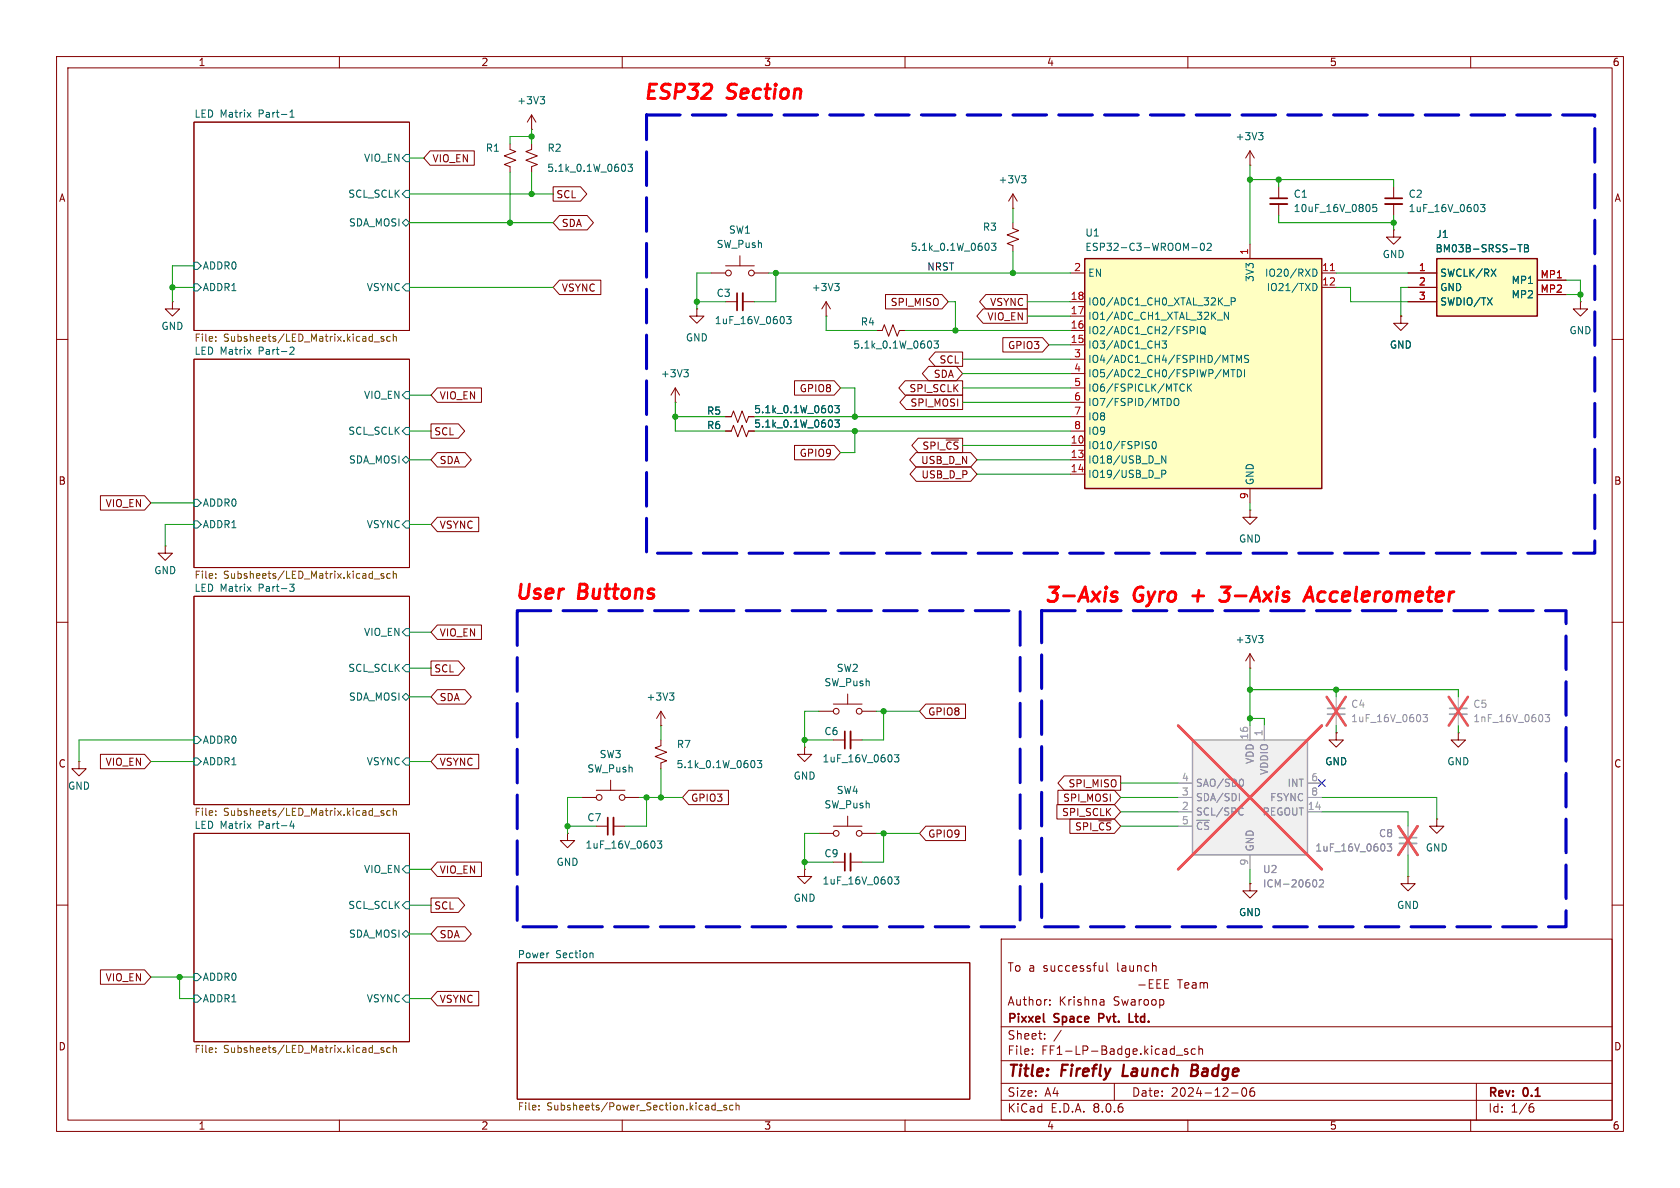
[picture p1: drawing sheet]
<svg xmlns="http://www.w3.org/2000/svg" width="297mm" height="210mm" viewBox="0 0 297 210" stroke-linecap="round" stroke-linejoin="round" font-family="sans-serif">
<g fill="none" stroke="#840000" stroke-width=".18">
<path d="M10 10h277v190h-277zM12 12h273v186h-273zM60 10v2M110 10v2M160 10v2M210 10v2M260 10v2M34.3 21.6h38.1v36.8h-38.1zM221 29.2h.1M221 26.7l-.8 1.2M221 26.7v2.5M221 26.7l.7 1.2"/>
<path d="M246.4 33v2.1M246.4 36.1v2M10 60h2M128.3 53.3h2M131.3 53.3h2M285 60h2M34.3 63.5h38.1v36.8h-38.1zM221 90.2v1.2h1.2l-1.2 1.3-1.3-1.3h1.3M221 90.2h.1M10 110h2M34.3 105.4h38.1v36.8h-38.1zM285 110h2"/>
<path d="M10 160h2M34.3 147.3h38.1v36.9h-38.1zM285 160h2M91.4 170.2h80v24.1h-80zM177 166h108v32h-108zM185.6 177.6v.1M185.6 176.8v.1M194.7 176.7l.4 .1 .1 .9M195 170.7v1M195 171.6l-.3 .1M195.2 177.6l-.5 .1M195.2 177.1h-.5"/>
<path d="M195.7 170.2v1.3l.2 .2M201.3 174.1h1.2M203.2 173.9h.5M203.9 173.2h-.7v1.5h.7M204.3 170.8l.1 .9M209.5 174.2l.7-.1-.1-.3-.4-.1-.2 .2v.7h.6M60 198v2M110 198v2M160 198v2M177 194.5h108M177 191.5h108M177 187.5h108"/>
<path d="M177 181.5h108M182.5 186.3v.1M182.5 185.5v.1M184.7 183.6v.1M184.7 182.8v.1M187.6 182.1l-1.3 2M197 191.5v3M208 186.5h1.1M210 185.5l-.4-.1-.2 .2 .1 .2 .5 .2v.3h-.6M210 198v2M211.3 185.5l-.4-.1-.3 .3v.4l.1 .2h.6M212 185.5l.2-.1 .3 .1 .1 .9"/>
<path d="M212 184.9v1.5M217.7 193.2h1.2M219.7 192.4a.81 .81 0 0 0 .3 1.4l.2-.1 .2-.5-.2-.8M221.2 192.4a1.17 1.17 0 0 0-.1 1.3h.6l.1-.5-.3-.3h-.3l-.2 .3M260 198v2M261 191.5v6.5M270.6 195.7h.3l.3 .3-.1 .5-.5 .1M271 195.1l-.4 .1"/>
</g>
<path d="M198.7 188.2l-.3 2h1M210.7 189.2h.6M211.3 189.2l.3 .1M211.5 188.2h-.7l-.3 2 1-.1M211.5 189.1l-.2 .1" fill="none" stroke="#840000" stroke-width=".4"/>
<path d="M244.9 35.1h3M130.3 51.8v3.1M194.3 180h.5M194.8 179.2h-.5v1.5M199.6 179.2v1.5h.7M184.6 180.6l.1 .1" fill="none" stroke="#840000" stroke-width=".3"/>
<g fill="none" stroke="#006464" stroke-width=".18">
<path d="M43.7 19.9l.7 .8M44.4 19.9l-.7 .8M51.3 19.8l.3-.4v1.3M51.3 20.7h.7M71.1 27.9l.7-.6h.6v1.3h-.6zM71.1 39.4l.7-.7 .6 .7-.6 .6zM71.8 33.7h.6v1.2h-.6l-.7-.6zM222.5 23.4h.8l-.4 .5M223 23.9l.3 .3v.3l-.3 .2M261.7 36.1h.8l-.4 .5 .4 .2v.5l-.2 .1-.6-.1M34.3 50.2h.6l.7 .6-.7 .6h-.6zM34.3 46.4h.6l.7 .6-.7 .6h-.6z"/>
<path d="M71.1 50.8l.7-.6h.6v1.2h-.6zM139.1 56h.8l-.5 .4 .4 .2v.5l-.2 .1-.5-.1M43.7 61.8l.7 .8M44.4 61.8l-.7 .8M51.9 61.5v.4l-.7 .7h.8M71.1 69.9l.7-.7h.6v1.3h-.6zM71.1 76.2l.7-.6h.6v1.2h-.6zM34.3 92.1h.6l.7 .6-.7 .6h-.6zM34.3 88.3h.6l.7 .6-.7 .6h-.6zM71.1 81.3l.7-.7 .6 .7-.6 .6zM71.8 92.1h.6v1.2h-.6l-.7-.6zM43.7 103.7l.7 .8"/>
<path d="M44.4 103.7l-.7 .8M52 103.3l-.4 .4 .3 .2v.5l-.2 .1-.5-.1M71.8 111.1h.6v1.3h-.6l-.7-.6zM71.8 117.5h.6v1.2h-.6l-.7-.6zM34.3 134h.6l.7 .6-.7 .7h-.6zM34.3 130.2h.6l.7 .6-.7 .6h-.6zM71.1 134.6l.7-.6h.6v1.3h-.6zM71.1 123.2l.7-.6 .6 .6-.6 .6zM43.7 145.6l.7 .8M44.4 145.6l-.7 .8M51.6 145.1l-.3 .9h.7M51.9 145.6v.8"/>
<path d="M71.8 153h.6v1.3h-.6l-.7-.6zM71.8 159.4h.6v1.3h-.6l-.7-.7zM34.3 175.9h.6l.7 .6-.7 .7h-.6zM34.3 172.1h.6l.7 .6-.7 .7h-.6zM71.1 176.5l.7-.6h.6v1.3h-.6zM71.8 164.5l.6 .6-.6 .6-.7-.6zM104.5 168.5l.3 .1v.7"/>
</g>
<g fill="none" stroke="#725600" stroke-width=".18">
<path d="M38.1 59.5v.2M67.8 59.5h-.3l-.2 .2 .1 .1 .4 .2v.3h-.5M69 59.5h-.4l-.2 .2 .1 .6h.5M69.5 59.1v1.2M69.5 59.6l.2-.1h.3l.1 .8M38.1 60.2v.1M66.1 60.4h1M38.1 102.1v.1M38.1 101.5v.1M66.1 102.4h1M67.8 101.5l-.3-.1-.2 .2 .1 .2 .4 .1v.3h-.5M69 101.5l-.4-.1-.2 .2 .1 .6h.5"/>
<path d="M69.5 101.5l.2-.1 .3 .1 .1 .7M69.5 101v1.2M38.1 143.4v.1M38.1 144v.1M66.1 144.3h1M67.8 143.4l-.3-.1-.2 .2 .1 .2 .4 .1v.3h-.5M69 143.4l-.4-.1-.2 .2 .1 .6h.5M69.5 142.9v1.2M69.5 143.4l.2-.1 .3 .1 .1 .7M38.1 185.3v.1M38.1 185.9v.2M66.1 186.2h1"/>
<path d="M67.8 185.3l-.3-.1-.2 .2 .1 .2 .4 .1v.3h-.5M69 185.3l-.4-.1-.2 .3 .1 .5h.5M69.5 184.8v1.3M69.5 185.3l.2-.1 .3 .1 .1 .8M95.3 196.1v.1M95.3 195.4v.2M126.1 195.4h.3M126.4 194.9v1.3M126.4 196.2h-.3M126.7 196.3h1M128.4 195.4h-.3l-.2 .2 .1 .1 .4 .2v.3h-.5M129.6 195.4h-.4l-.2 .2 .1 .6h.5"/>
<path d="M130.1 195.5l.2-.1h.3l.1 .8M130.1 194.9v1.3"/>
</g>
<path d="M244.9 36.1h3M131.3 51.8v3.1" fill="none" stroke="#840000" stroke-width=".33"/>
<path d="M254 45.7h17.8v10.2h-17.8z" fill="#ffffc2"/>
<path d="M254 45.7h17.8v10.2h-17.8z" fill="none" stroke="#840000" stroke-width=".25"/>
<g fill="none" stroke="#840000" stroke-width=".18">
<path d="M226.1 33v2.1M226.1 36.1v2M146 55.9h.1M146 53.3l-.7 1.3M146 53.3v2.6M146 53.3l.8 1.3M154.9 58.4h1.1l.3-1 .8 2 .8-2 .7 2 .4-1h1M248.9 48.3h5.1M248.9 50.8h5.1M248.9 53.3h5.1M271.8 49.5h5.1M271.8 52.1h5.1"/>
<path d="M236.2 129.5v1.3h1.3l-1.3 1.3-1.3-1.3h1.3M236.2 129.5h.1M257.8 129.5v1.3h-1.3l1.3 1.3 1.3-1.3h-1.3M257.8 129.5h.1M221 156.2v1.3h1.2l-1.2 1.3-1.3-1.3h1.3M221 156.2h.1M248.9 154.9v1.3h1.3l-1.3 1.3-1.3-1.3h1.3M248.9 154.9h.1M254 144.8v1.3h1.3l-1.3 1.2-1.3-1.2h1.3M254 144.8h.1"/>
</g>
<path d="M243.3 36.1h-.6v.6l.2-.1 .4 .1 .1 .2-.1 .4-.1 .1-.5-.1M147.6 50.1h.7l-.4 .5M148.1 50.6l.2 .2v.3l-.2 .3M263.6 47.6l.9 1.2M264.5 47.6l-.9 1.2M268.4 43.3h.7M268.7 43.3v1.2M269.5 43.3h.4l.3 .2-.3 .4 .3 .1v.3l-.2 .2h-.5zM269.5 43.9h.4M164.6 60.5v.8M165.1 60.3h.8l-.4 .5 .3 .1v.5l-.1 .1-.6-.1" fill="none" stroke="#006464" stroke-width=".18"/>
<path d="M234.7 126.2h3M256.3 126.2h3M247.4 149.1h3" fill="none" stroke="#a1a1a1" stroke-width=".33"/>
<path d="M234.7 125.2h3M256.3 125.2h3M247.4 148.1h3" fill="none" stroke="#a1a1a1" stroke-width=".3"/>
<path d="M236.2 123.2v2M236.2 126.2v2.1M257.8 123.2v2M257.8 126.2v2.1M248.9 146.1v2M248.9 149.1v2" fill="none" stroke="#a1a1a1" stroke-width=".18"/>
<path d="M251.6 126.3h.8l-.5 .5 .4 .1v.6l-.2 .1-.5-.1M273.2 126.3h.7l-.4 .5 .4 .1v.6l-.2 .1-.5-.1M245.2 149.2h.8l-.4 .5 .4 .1v.5l-.2 .1-.6-.1" fill="none" stroke="#989898" stroke-width=".18"/>
<path d="M234.5 123.2l3.4 5.1M237.9 123.2l-3.4 5.1M256.1 123.2l3.4 5.1M259.5 123.2l-3.4 5.1M247.2 146.1l3.4 5M250.6 146.1l-3.4 5" fill="none" stroke="#e65255" stroke-width=".46"/>
<path d="M224.5 36.1h3.1" fill="none" stroke="#840000" stroke-width=".33"/>
<path d="M224.5 35.1h3.1" fill="none" stroke="#840000" stroke-width=".3"/>
<path d="M210.8 130.8h20.3v20.3h-20.3z" fill="#f0f0f0"/>
<path d="M210.8 130.8h20.3v20.3h-20.3z" fill="none" stroke="#a1a1a1" stroke-width=".25"/>
<path d="M208.3 138.4h2.5M221 128.3v2.5M223.5 128.3v2.5M231.1 138.4h2.6M208.3 143.5h2.5M208.3 141h2.5M208.3 146.1h2.5M221 151.1v2.6M231.1 143.5h2.6M231.1 141h2.6" fill="none" stroke="#a1a1a1" stroke-width=".18"/>
<path d="M219.5 137.7a.79 .79 0 0 1 0 1.3M219.1 140.3v1.2M219.4 142.8l.4 .1M219.8 144l-.4 .1M232.4 155.5a.68 .68 0 0 1 .4 .7 .68 .68 0 0 1-.4 .6M233.3 155.6l.4-.1 .3 .4-.8 .9h.8" fill="none" stroke="#989898" stroke-width=".18"/>
<path d="M208.3 128.3l25.4 25.4M233.7 128.3l-25.4 25.4" fill="none" stroke="#e65255" stroke-width=".46"/>
<g fill="none" stroke="#840000" stroke-width=".18">
<path d="M179.1 36.8h.1M179.1 34.3l-.8 1.3M179.1 34.3v2.5M179.1 34.3l.7 1.3M125.7 48.3h2.6M128.3 47h5M130.8 45.2v1.8M133.3 48.3h2.6M247.6 55.9v1.3h1.3l-1.3 1.2-1.2-1.2h1.2M247.6 55.9h.1M29.2 96.5v1.3h-1.3l1.3 1.3 1.3-1.3h-1.3M29.2 96.5h.1"/>
<path d="M221 118.1h.1M221 115.6l.7 1.2M221 115.6v2.5M221 115.6l-.8 1.2M14 134.6v1.3h-1.3l1.3 1.3 1.2-1.3h-1.2M14 134.6h.1"/>
<circle cx="128.8" cy="48.3" r=".51"/>
<circle cx="132.8" cy="48.3" r=".51"/>
</g>
<path d="M180.6 31.1h.8l-.5 .4M181.1 31.5l.3 .3v.3l-.3 .2M222.5 112.3h.8l-.4 .5M223 112.8l.3 .3v.3l-.3 .2" fill="none" stroke="#006464" stroke-width=".18"/>
<path d="M191.8 45.7h41.9v40.7h-41.9z" fill="#ffffc2"/>
<path d="M191.8 45.7h41.9v40.7h-41.9z" fill="none" stroke="#840000" stroke-width=".25"/>
<g fill="none" stroke="#840000" stroke-width=".18">
<path d="M76 26.7h7.8v2.5h-7.8l-1.1-1.3zM90.2 25.4v1l1 .4-2 .8 2 .7-2 .8 1 .4v1M94 25.4v1l-1 .4 2 .8-2 .7 2 .8-1 .4v1M94 22.9h.1M94 20.3v2.6M94 20.3l.7 1.3M94 20.3l-.8 1.3M97.8 33h4.8l1.1 1.3-1.1 1.3h-4.8zM98.9 38.1h4.9l1.1 1.3-1.1 1.2h-4.9l-1.1-1.2zM179.1 39.4v1l1 .4-2 .7 2 .8-2 .8 1 .3v1.1M30.5 53.3v1.3h-1.3l1.3 1.3 1.2-1.3h-1.2M30.5 53.3h.1"/>
<path d="M98.9 49.5h7.3v2.6h-7.3l-1.1-1.3zM123.2 54.6v1.3h1.3l-1.3 1.3-1.3-1.3h1.3M123.2 54.6h.1M156.5 52.1h10l1.1 1.2-1.1 1.3h-10zM173.8 54.6h7.8v2.6h-7.8l-1.1-1.3zM174.3 52.1h7.3v2.5h-7.3l-1.1-1.3zM177.3 59.7h7l1.1 1.3-1.1 1.2h-7zM189.2 48.3h2.6M189.2 58.4h2.6M189.2 55.9h2.6M189.2 53.3h2.6M221 43.2v2.5"/>
<path d="M233.7 48.3h2.5M233.7 50.8h2.5M246.4 40.6v1.3h1.2l-1.2 1.3-1.3-1.3h1.3M246.4 40.6h.1M247.6 55.9h.1M248.9 48.3h5.1M248.9 50.8h5.1M248.9 53.3h5.1M271.8 49.5h5.1M271.8 52.1h5.1M279.4 53.3v1.3h1.3l-1.3 1.3-1.3-1.3h1.3M279.4 53.3h.1"/>
<path d="M76.2 74.9h4.8l1.2 1.3-1.2 1.3h-4.8zM77.3 68.6h7.8v2.5h-7.8l-1.1-1.2zM119.4 71.1h.1M119.4 68.6l-.8 1.3M119.4 68.6v2.5M119.4 68.6l.7 1.3M128.3 73.7h1l.4-1.1 .7 2.1 .8-2.1 .8 2.1 .3-1h1M128.3 76.2h1l.4-1 .7 2 .8-2 .8 2 .3-1h1M140.5 67.3h7l1.1 1.3-1.1 1.3h-7zM140.5 78.7h7l1.1 1.3-1.1 1.3h-7zM160 67.3h10.2v2.6h-10.2l-1.1-1.3zM160.2 69.8h10v2.6h-10l-1.1-1.3z"/>
<path d="M162.3 77.5h7.9v2.5h-7.9l-1.1-1.3zM164.2 64.8h4.9l1.1 1.2-1.1 1.3h-4.9l-1.1-1.3zM165.3 62.2h4.9v2.6h-4.9l-1.1-1.3zM189.2 78.7h2.6M189.2 61h2.6M189.2 63.5h2.6M189.2 66h2.6M189.2 68.6h2.6M189.2 71.1h2.6M189.2 73.7h2.6M189.2 76.2h2.6M17.8 87.6h7.8l1.1 1.3-1.1 1.3h-7.8z"/>
<path d="M77.3 80h4.9l1.1 1.3-1.1 1.3h-4.9l-1.1-1.3zM77.3 91.4h7.3v2.6h-7.3l-1.1-1.3zM161.9 80h9.7l1.1 1.3-1.1 1.3h-9.7l-1.1-1.3zM162 82.5h9.6l1.1 1.3-1.1 1.3h-9.6l-1.1-1.3zM189.2 81.3h2.6M189.2 83.8h2.6M221 86.4v2.5M76.2 116.8h4.8l1.2 1.3-1.2 1.3h-4.8zM77.3 110.5h7.8v2.5h-7.8l-1.1-1.2zM17.8 133.3h7.8l1.1 1.3-1.1 1.3h-7.8zM77.3 133.3h7.3v2.6h-7.3l-1.1-1.3zM77.3 121.9h4.9l1.1 1.3-1.1 1.3h-4.9l-1.1-1.3z"/>
<path d="M105.4 139.7h5.1M107.9 137.9v1.8M116.8 128.3h.1M116.8 130.8v1l-1 .4 2.1 .8-2.1 .7 2.1 .8-1.1 .4v1M116.8 125.7l.8 1.3M116.8 125.7v2.6M116.8 125.7l-.7 1.3M121.8 139.7h7v2.5h-7l-1.2-1.2zM142.2 132.1v1.3h1.3l-1.3 1.2-1.2-1.2h1.2M142.2 132.1h.1M144.8 125.7h2.5M147.3 130.8h2.1"/>
<path d="M147.3 124.5h5.1M149.9 122.7v1.8M150.4 130.8h2M152.4 125.7h2.5M163.7 124.5h7v2.5h-7l-1.1-1.3zM187 139.7h10l1.1 1.3-1.1 1.2h-10zM188.1 137.2h10v2.5h-10l-1.1-1.3zM236.2 129.5h.1M76.2 158.7h4.8l1.2 1.3-1.2 1.3h-4.8zM77.3 152.4h7.8v2.5h-7.8l-1.1-1.2zM100.3 147.3v1.3h1.3l-1.3 1.3-1.2-1.3h1.2M100.3 147.3h.1"/>
<path d="M102.9 141h2.5M105.4 146.1h2M108.5 146.1h2M110.5 141h2.5M142.2 153.7v1.2h1.3l-1.3 1.3-1.2-1.3h1.2M142.2 153.7h.1M144.8 147.3h2.5M147.3 146.1h5.1M147.3 152.4h2.1M149.9 144.3v1.8M150.4 152.4h2M152.4 147.3h2.5"/>
<path d="M163.7 146h7v2.6h-7l-1.1-1.3zM186.8 142.2h10.2l1.1 1.3-1.1 1.3h-10.2zM189.1 144.8h7.9l1.1 1.3-1.1 1.2h-7.9zM221 156.2h.1M17.8 171.4h7.8l1.1 1.3-1.1 1.3h-7.8zM77.3 175.3h7.3v2.5h-7.3l-1.1-1.3zM77.3 163.8h4.9l1.1 1.3-1.1 1.3h-4.9l-1.1-1.3z"/>
<circle cx="147.8" cy="125.7" r=".51"/>
<circle cx="151.9" cy="125.7" r=".51"/>
<circle cx="105.9" cy="141" r=".51"/>
<circle cx="110" cy="141" r=".51"/>
<circle cx="147.8" cy="147.3" r=".51"/>
<circle cx="151.9" cy="147.3" r=".51"/>
</g>
<g fill="none" stroke="#006464" stroke-width=".18">
<path d="M95.5 17.1h.8l-.4 .5M96 17.6l.3 .2v.3l-.3 .3M110.5 29.3v.8M111 29h.8l-.4 .5 .3 .1v.6l-.1 .1-.6-.1M174.8 43.2v.8M175.3 43h.8l-.5 .5 .4 .1v.5l-.2 .2-.5-.2M210.7 43.8h1M211.7 57.7v1.3M212.3 57.9l.2-.2a.43 .43 0 0 1 .6 .5v.4a.42 .42 0 0 1-.5 .4 .42 .42 0 0 1-.4-.4zM212.3 43.1l.2-.1a.68 .68 0 0 1 .4 .6 .68 .68 0 0 1-.4 .7l-.2-.2-.1-.3zM212.5 58.7l.4 .2M212.9 58.9l.2 .2"/>
<path d="M213.4 43.1l.5-.1 .2 .4-.7 .9h.7M216.4 54h1M217.2 55.2v1.3l-.8-1.3v1.3M217.7 53.3h.6l.1-.2-.1-.3-.6-.2v1.3M232.1 47.6a.64 .64 0 0 1 .7 .6 .64 .64 0 0 1-.7 .6M232.1 50.1a.64 .64 0 0 1 .7 .6 .64 .64 0 0 1-.7 .7M263.6 47.6l.9 1.2M264.5 47.6l-.9 1.2M268.4 43.3h.7M268.7 43.3v1.2M269.5 43.3h.4l.3 .2-.3 .4 .3 .1v.3l-.2 .2h-.5zM269.5 43.9h.4"/>
<path d="M120.9 65.3h.8l-.4 .5M121.4 65.8l.3 .3v.3l-.3 .2M147.1 71.9v.8M147.1 74.5v.8M147.6 71.7h.8l-.4 .5 .3 .1v.5l-.2 .2-.5-.2M147.6 74.2h.8l-.4 .5 .3 .1v.6l-.2 .1-.5-.1M203.8 78.2l.2-.2a.68 .68 0 0 1 .4 .7 .68 .68 0 0 1-.4 .6l-.2-.1-.1-.4zM205.4 60.3h.8l-.4 .5 .4 .1v.5l-.2 .1-.6-.1M207.6 70.6l.3-.2a.43 .43 0 0 1 .5 .5v.4a.42 .42 0 0 1-.4 .4 .42 .42 0 0 1-.4-.4zM209 67.9l.4 .1M209.4 69l-.4 .2M209.9 67.9v1.3"/>
<path d="M210.1 68.4l.5 .8M210.6 67.9l-.7 .7M217.5 62.8h.7M217.6 65.3h.7M218 65.3v1.3M218.6 64.1v-1.3l.4 .9 .5-.9v1.3M218.7 65.3a.64 .64 0 0 1 .8 .7 .64 .64 0 0 1-.8 .6zM220 65.3v1.3M220.7 62.9l-.4-.1-.3 .3 .1 .3 .6 .2v.4l-.2 .1-.5-.1M205.4 83.8l.6-.1 .1-.1-.1-.3-.6-.2v1.3M206.1 80.6v1.3l-.7-1.3v1.3M118.4 122.5h.7l-.4 .5"/>
<path d="M118.9 123l.2 .2v.3l-.2 .3M133.4 134.7v.8M133.9 134.4h.8l-.5 .5 .4 .1v.6l-.2 .1-.5-.1M158.1 133.4h.8l-.4 .5 .3 .1v.6l-.1 .1-.6-.1M116.2 148.7h.8l-.4 .4 .3 .2v.5l-.1 .1-.6-.1M158.1 155h.8l-.4 .5 .3 .1v.6l-.1 .1-.6-.1"/>
</g>
<path d="M235.2 47.8h.7" fill="none" stroke="#a90000" stroke-width=".18"/>
<path d="M150.4 129.3v3M108.5 144.5v3.1M150.4 150.9v3" fill="none" stroke="#840000" stroke-width=".33"/>
<path d="M149.4 129.3v3M107.4 144.5v3.1M149.4 150.9v3" fill="none" stroke="#840000" stroke-width=".3"/>
<path d="M197.5 104.7a.62 .62 0 0 0-1 .4l.1 .2 .2 .2 .6 .1 .1 .3-.4 .4-.7-.1M215.6 106.1l.3 .2h.8l.2-.1M215.9 103.8h1.6l-1 .9h.4M230.5 106.3l1.1-2.5 .6 2.5M230.8 105.6h1.2" fill="none" stroke="#f00" stroke-width=".51"/>
<path d="M114.3 20.3h167.6v77.5h-167.6zM91.4 108h88.9v55.8h-88.9zM184.1 108h92.8v55.8h-92.8z" fill="none" stroke="#0000c2" stroke-width=".54" stroke-dasharray="5.9 2.2"/>
<g fill="none" stroke="#009600" stroke-width=".18">
<path d="M72.4 39.4h25.4M72.4 27.9h2.5M72.4 34.3h25.4M90.2 30.5v8.9M94 22.9v2.5M94 30.5v3.8M94 24.1h-3.8v1.3M179.1 36.8v2.6M221 29.2v14M221 31.8h25.4v1.2M226.1 38.1v1.3h20.3M226.1 31.8v1.2"/>
<path d="M246.4 38.1v2.5M30.5 50.8h3.8M34.3 47h-3.8v6.3M72.4 50.8h25.4M123.2 53.3h5.1M125.7 48.3h-2.5v6.3M135.9 48.3h53.3M137.2 48.3v5h-3.9M146 55.9v2.5h8.9M160 58.4h29.2M167.6 53.3h1.3v5.1M179.1 44.5v3.8"/>
<path d="M181.6 53.3h7.6M181.6 55.9h7.6M236.2 50.8h2.6v2.5h10.1M236.2 48.3h12.7M248.9 50.8h-1.3v5.1M276.9 52.1h2.5M276.9 49.5h2.5v3.8M72.4 76.2h3.8M72.4 69.9h3.8M119.4 71.1v5.1h8.9M119.4 73.7h8.9M133.3 76.2h55.9"/>
<path d="M133.3 73.7h55.9M148.6 68.6h2.5v5.1M151.1 76.2v3.8h-2.5M170.2 66h19M170.2 63.5h19M170.2 78.7h19M170.2 68.6h19M170.2 71.1h19M185.4 61h3.8M26.7 88.9h7.6M34.3 92.7h-5.1v3.8M72.4 92.7h3.8"/>
<path d="M72.4 81.3h3.8M172.7 83.8h16.5M172.7 81.3h16.5M221 88.9v1.3M72.4 118.1h3.8M72.4 111.8h3.8M221 118.1v10.2M26.7 134.6h7.6M34.3 130.8h-20.3v3.8M72.4 134.6h3.8M72.4 123.2h3.8M116.8 128.3v2.5"/>
<path d="M116.8 135.9v5.1M142.2 130.8h5.1M144.8 125.7h-2.6v6.4M154.9 125.7h7.7M156.2 125.7v5.1h-3.8M198.1 138.4h10.2M221 121.9h36.8v1.3M221 127h2.5v1.3M236.2 121.9v1.3M236.2 128.3v1.2M257.8 128.3v1.2M72.4 153.7h3.8"/>
<path d="M100.3 146.1h5.1M102.9 141h-2.6v6.3M113 141h7.6M114.3 141v5.1h-3.8M142.2 152.4h5.1M144.8 147.3h-2.6v6.4M154.9 147.3h7.7M156.2 147.3v5.1h-3.8M198.1 141h10.2M198.1 143.5h10.2M198.1 146.1h10.2M221 153.7v2.5"/>
<path d="M233.7 143.5h15.2v2.6M233.7 141h20.3v3.8M248.9 151.1v3.8M26.7 172.7h7.6M31.7 172.7v3.8h2.6M72.4 160h3.8M72.4 165.1h3.8M72.4 176.5h3.8"/>
</g>
<path d="M233.1 137.8l1.2 1.2M234.3 137.8l-1.2 1.2" fill="none" stroke="#000084" stroke-width=".18"/>
<path d="M219.5 137.7a.79 .79 0 0 1 0 1.3M219.1 140.3v1.2M219.4 142.8l.4 .1M219.8 144l-.4 .1M232.4 155.5a.68 .68 0 0 1 .4 .7 .68 .68 0 0 1-.4 .6M233.3 155.6l.4-.1 .3 .4-.8 .9h.8M245.2 149.2h.8l-.4 .5 .4 .1v.5l-.2 .1-.6-.1" fill="none" stroke="#989898" stroke-width=".18"/>
<path d="M208.3 138.4h2.5M221 128.3v2.5M223.5 128.3v2.5M231.1 138.4h2.6M208.3 143.5h2.5M208.3 141h2.5M208.3 146.1h2.5M221 151.1v2.6M231.1 143.5h2.6M231.1 141h2.6M248.9 146.1v2M248.9 149.1v2" fill="none" stroke="#a1a1a1" stroke-width=".18"/>
<path d="M208.3 128.3l25.4 25.4M233.7 128.3l-25.4 25.4M247.2 146.1l3.4 5M250.6 146.1l-3.4 5" fill="none" stroke="#e65255" stroke-width=".46"/>
<g fill="#009600" stroke="#009600" stroke-width=".18">
<circle cx="123.2" cy="53.3" r=".46"/>
<circle cx="151.1" cy="76.2" r=".46"/>
<circle cx="151.1" cy="73.7" r=".46"/>
<circle cx="116.8" cy="141" r=".46"/>
<circle cx="226.1" cy="31.8" r=".46"/>
<circle cx="179.1" cy="48.3" r=".46"/>
<circle cx="221" cy="31.8" r=".46"/>
<circle cx="168.9" cy="58.4" r=".46"/>
<circle cx="246.4" cy="39.4" r=".46"/>
<circle cx="279.4" cy="52.1" r=".46"/>
<circle cx="236.2" cy="121.9" r=".46"/>
<circle cx="221" cy="121.9" r=".46"/>
<circle cx="221" cy="127" r=".46"/>
<circle cx="156.2" cy="125.7" r=".46"/>
<circle cx="142.2" cy="130.8" r=".46"/>
<circle cx="142.2" cy="152.4" r=".46"/>
<circle cx="156.2" cy="147.3" r=".46"/>
<circle cx="114.3" cy="141" r=".46"/>
<circle cx="100.3" cy="146.1" r=".46"/>
<circle cx="30.5" cy="50.8" r=".46"/>
<circle cx="119.4" cy="73.7" r=".46"/>
<circle cx="94" cy="24.1" r=".46"/>
<circle cx="90.2" cy="39.4" r=".46"/>
<circle cx="94" cy="34.3" r=".46"/>
<circle cx="137.2" cy="48.3" r=".46"/>
<circle cx="31.7" cy="172.7" r=".46"/>
</g>
<g font-size="3.5" fill="#f00">
<text x="113.5" y="18.3">ESP32</text>
<text x="128.5" y="18.3">Section</text>
<text x="90.7" y="106.7">User</text>
<text x="102.1" y="106.7">Buttons</text>
<text x="184.4" y="107.2">3-Axis</text>
<text x="200.4" y="107.2">Gyro</text>
<text x="211.7" y="107.2">+</text>
<text x="217.8" y="107.2">3-Axis</text>
<text x="233.8" y="107.2">Accelerometer</text>
</g>
<g font-size="2.8" fill="#840000">
<text x="178" y="190.9">Title:</text>
<text x="187.7" y="190.9">Firefly</text>
<text x="199.3" y="190.9">Launch</text>
<text x="212.2" y="190.9">Badge</text>
</g>
<g font-size="2.1" fill="#840000">
<text x="178" y="172">To a</text>
<text x="184.5" y="172">successful</text>
<text x="197.6" y="172">launch</text>
<text x="178" y="178">Author:</text>
<text x="187.2" y="178">Krishna</text>
<text x="196.9" y="178">Swaroop</text>
<text x="204" y="175">-EEE</text>
<text x="211.2" y="175">Team</text>
<text x="178" y="184">Sheet:</text>
<text x="178" y="181.2">Pixxel</text>
<text x="186.5" y="181.2">Space</text>
<text x="194.9" y="181.2">Pvt.</text>
<text x="200.9" y="181.2">Ltd.</text>
<text x="178" y="186.7">File:</text>
<text x="184.1" y="186.7">FF1-LP-Badge.kicad_sch</text>
<text x="178" y="196.9">KiCad</text>
<text x="178" y="194.1">Size:</text>
<text x="184.7" y="194.1">A4</text>
<text x="185.7" y="196.9">E.D.A.</text>
<text x="193.3" y="196.9">8.0.6</text>
<text x="200" y="194.1">Date:</text>
<text x="207" y="194.1">2024-12-06</text>
<text x="263" y="194.3">Rev:</text>
<text x="263" y="196.9">Id:</text>
<text x="267.1" y="196.9">1/6</text>
<text x="269.4" y="194.3">0.1</text>
</g>
<g font-size="1.8" fill="#840000">
<text x="35" y="11.9">1</text>
<text x="85" y="11.9">2</text>
<text x="135" y="11.9">3</text>
<text x="185" y="11.9">4</text>
<text x="235" y="11.9">5</text>
<text x="285" y="11.9">6</text>
<text x="76.4" y="28.9">VIO_EN</text>
<text x="10.3" y="35.9">A</text>
<text x="98.3" y="35.2">SCL</text>
<text x="285.3" y="35.9">A</text>
<text x="99.2" y="40.3">SDA</text>
<text x="99.2" y="51.8">VSYNC</text>
<text x="157.4" y="54.3">SPI_MISO</text>
<text x="174.5" y="56.8">VIO_EN</text>
<text x="174.9" y="54.3">VSYNC</text>
<text x="166" y="64.5">SCL</text>
<text x="178.1" y="61.9">GPIO3</text>
<text x="77.6" y="70.8">VIO_EN</text>
<text x="141.3" y="69.5">GPIO8</text>
<text x="160.7" y="69.5">SPI_SCLK</text>
<text x="165" y="67">SDA</text>
<text x="76.7" y="77.2">SCL</text>
<text x="160.9" y="72.1">SPI_MOSI</text>
<text x="77.6" y="82.2">SDA</text>
<text x="141.3" y="81">GPIO9</text>
<text x="162.7" y="82.2">USB_D_N</text>
<text x="163" y="79.7">SPI_~{CS}</text>
<text x="10.3" y="85.9">B</text>
<text x="18.6" y="89.9">VIO_EN</text>
<text x="162.8" y="84.8">USB_D_P</text>
<text x="285.3" y="85.9">B</text>
<text x="77.6" y="93.7">VSYNC</text>
<text x="77.6" y="112.7">VIO_EN</text>
<text x="76.7" y="119.1">SCL</text>
<text x="77.6" y="124.1">SDA</text>
<text x="164" y="126.7">GPIO8</text>
<text x="10.3" y="135.9">C</text>
<text x="18.6" y="135.6">VIO_EN</text>
<text x="77.6" y="135.6">VSYNC</text>
<text x="285.3" y="135.9">C</text>
<text x="122.1" y="141.9">GPIO3</text>
<text x="187.8" y="141.9">SPI_MOSI</text>
<text x="188.8" y="139.4">SPI_MISO</text>
<text x="164" y="148.3">GPIO9</text>
<text x="187.7" y="144.5">SPI_SCLK</text>
<text x="190" y="147">SPI_~{CS}</text>
<text x="77.6" y="154.6">VIO_EN</text>
<text x="76.7" y="161">SCL</text>
<text x="77.6" y="166.1">SDA</text>
<text x="18.6" y="173.7">VIO_EN</text>
<text x="77.6" y="177.5">VSYNC</text>
<text x="10.3" y="185.9">D</text>
<text x="285.3" y="185.9">D</text>
<text x="35" y="199.9">1</text>
<text x="85" y="199.9">2</text>
<text x="135" y="199.9">3</text>
<text x="185" y="199.9">4</text>
<text x="235" y="199.9">5</text>
<text x="285" y="199.9">6</text>
</g>
<g font-size="1.8" fill="#006464">
<text x="34.3" y="20.9">LED Matrix</text>
<text x="45.8" y="20.9">Part-1</text>
<text x="91.3" y="18.6">+3V3</text>
<text x="64.3" y="28.8">VIO_EN</text>
<text x="85.8" y="27">R1</text>
<text x="96.7" y="27">R2</text>
<text x="218.3" y="25">+3V3</text>
<text x="61.5" y="35.2">SCL_SCLK</text>
<text x="96.6" y="30.6">5.1k_0.1W_0603</text>
<text x="176.4" y="32.6">+3V3</text>
<text x="228.6" y="35.2">C1</text>
<text x="248.9" y="35.2">C2</text>
<text x="61.6" y="40.2">SDA_MOSI</text>
<text x="128.8" y="41.5">SW1</text>
<text x="173.7" y="41">R3</text>
<text x="228.6" y="37.7">10uF_16V_0805</text>
<text x="248.9" y="37.7">1uF_16V_0603</text>
<text x="35.8" y="47.9">ADDR0</text>
<text x="126.6" y="44">SW_Push</text>
<text x="160.9" y="44.6">5.1k_0.1W_0603</text>
<text x="191.8" y="42">U1</text>
<text x="191.8" y="44.6">ESP32-C3-WROOM-02</text>
<text x="244.3" y="45.8">GND</text>
<text x="253.7" y="44.8">BM03B-SRSS-TB</text>
<text x="253.8" y="42.3">J1</text>
<text x="35.8" y="51.7">ADDR1</text>
<text x="64.7" y="51.7">VSYNC</text>
<text x="126.6" y="52.7">C3</text>
<text x="143.4" y="51.7">+3V3</text>
<text x="192.3" y="49.1">EN</text>
<text x="221.8" y="49.9" transform="rotate(-90 221.8 49.9)">3V3</text>
<text x="223.5" y="49.1">IO20/RXD</text>
<text x="223.8" y="51.7">IO21/TXD</text>
<text x="254.5" y="49.1">SWCLK/RX</text>
<text x="254.5" y="51.7">GND</text>
<text x="267.1" y="50.4">MP1</text>
<text x="267.1" y="52.9">MP2</text>
<text x="28.4" y="58.5">GND</text>
<text x="126.3" y="57.5">1uF_16V_0603</text>
<text x="152.1" y="57.8">R4</text>
<text x="192.3" y="59.3">IO2/ADC1_CH2/FSPIQ</text>
<text x="192.3" y="56.7">IO1/ADC_CH1_XTAL_32K_N</text>
<text x="192.3" y="54.2">IO0/ADC1_CH0_XTAL_32K_P</text>
<text x="254.5" y="54.2">SWDIO/TX</text>
<text x="277.4" y="59.3">GND</text>
<text x="34.3" y="62.8">LED Matrix</text>
<text x="45.8" y="62.8">Part-2</text>
<text x="121.2" y="60.6">GND</text>
<text x="150.7" y="61.8">5.1k_0.1W_0603</text>
<text x="192.3" y="61.8">IO3/ADC1_CH3</text>
<text x="192.3" y="64.4">IO4/ADC1_CH4/FSPIHD/MTMS</text>
<text x="245.6" y="61.8">GND</text>
<text x="64.3" y="70.7">VIO_EN</text>
<text x="116.7" y="66.9">+3V3</text>
<text x="192.3" y="66.9">IO5/ADC2_CH0/FSPIWP/MTDI</text>
<text x="192.3" y="69.4">IO6/FSPICLK/MTCK</text>
<text x="192.3" y="72">IO7/FSPID/MTDO</text>
<text x="61.5" y="77.1">SCL_SCLK</text>
<text x="124.9" y="73.5">R5</text>
<text x="124.9" y="76">R6</text>
<text x="133.2" y="73.3">5.1k_0.1W_0603</text>
<text x="133.2" y="75.8">5.1k_0.1W_0603</text>
<text x="192.3" y="74.5">IO8</text>
<text x="192.3" y="77.1">IO9</text>
<text x="61.6" y="82.1">SDA_MOSI</text>
<text x="192.3" y="79.6">IO10/FSPIS0</text>
<text x="192.3" y="82.1">IO18/USB_D_N</text>
<text x="35.8" y="89.8">ADDR0</text>
<text x="192.3" y="84.7">IO19/USB_D_P</text>
<text x="221.8" y="85.9" transform="rotate(-90 221.8 85.9)">GND</text>
<text x="35.8" y="93.6">ADDR1</text>
<text x="64.7" y="93.6">VSYNC</text>
<text x="27.2" y="101.7">GND</text>
<text x="218.9" y="96.1">GND</text>
<text x="34.3" y="102.6">File:</text>
<text x="34.3" y="104.7">LED Matrix</text>
<text x="39.5" y="102.6">Subsheets/LED_Matrix.kicad_sch</text>
<text x="45.8" y="104.7">Part-3</text>
<text x="64.3" y="112.6">VIO_EN</text>
<text x="218.3" y="113.9">+3V3</text>
<text x="61.5" y="119">SCL_SCLK</text>
<text x="147.8" y="119">SW2</text>
<text x="61.6" y="124.1">SDA_MOSI</text>
<text x="114.2" y="124.1">+3V3</text>
<text x="145.6" y="121.5">SW_Push</text>
<text x="35.8" y="131.7">ADDR0</text>
<text x="145.6" y="130.1">C6</text>
<text x="35.8" y="135.5">ADDR1</text>
<text x="64.7" y="135.5">VSYNC</text>
<text x="103.7" y="136.8">SW_Push</text>
<text x="105.9" y="134.2">SW3</text>
<text x="119.5" y="136">5.1k_0.1W_0603</text>
<text x="119.6" y="132.4">R7</text>
<text x="145.3" y="135">1uF_16V_0603</text>
<text x="234.2" y="135.5">GND</text>
<text x="255.8" y="135.5">GND</text>
<text x="11.9" y="139.8">GND</text>
<text x="140.2" y="138">GND</text>
<text x="145.6" y="143.1">SW_Push</text>
<text x="147.8" y="140.6">SW4</text>
<text x="34.3" y="146.6">LED Matrix</text>
<text x="45.8" y="146.6">Part-4</text>
<text x="103.7" y="145.4">C7</text>
<text x="64.3" y="154.5">VIO_EN</text>
<text x="98.3" y="153.3">GND</text>
<text x="103.4" y="150.2">1uF_16V_0603</text>
<text x="145.6" y="151.7">C9</text>
<text x="252" y="150.7">GND</text>
<text x="61.5" y="160.9">SCL_SCLK</text>
<text x="140.2" y="159.6">GND</text>
<text x="145.3" y="156.6">1uF_16V_0603</text>
<text x="246.9" y="160.9">GND</text>
<text x="61.6" y="166">SDA_MOSI</text>
<text x="218.9" y="162.2">GND</text>
<text x="35.8" y="173.6">ADDR0</text>
<text x="91.4" y="169.5">Power</text>
<text x="98.2" y="169.5">Section</text>
<text x="35.8" y="177.4">ADDR1</text>
<text x="64.7" y="177.4">VSYNC</text>
</g>
<text font-size="1.8" fill="#0f0f0f" x="163.8" y="47.9">NRST</text>
<g font-size="1.8" fill="#a90000">
<text x="220.7" y="45.2" transform="rotate(-90 220.7 45.2)">1</text>
<text x="189.2" y="53.1">18</text>
<text x="189.8" y="48">2</text>
<text x="233.6" y="48">11</text>
<text x="233.6" y="50.5">12</text>
<text x="250.8" y="48">1</text>
<text x="250.8" y="50.5">2</text>
<text x="250.8" y="53.1">3</text>
<text x="272.3" y="49.3">MP1</text>
<text x="272.3" y="51.8">MP2</text>
<text x="189.2" y="58.2">16</text>
<text x="189.2" y="55.6">17</text>
<text x="189.2" y="60.7">15</text>
<text x="189.8" y="63.2">3</text>
<text x="189.8" y="65.8">4</text>
<text x="189.8" y="68.3">5</text>
<text x="189.8" y="70.9">6</text>
<text x="189.8" y="73.4">7</text>
<text x="189.8" y="75.9">8</text>
<text x="189.2" y="78.5">10</text>
<text x="189.2" y="81">13</text>
<text x="189.2" y="83.6">14</text>
<text x="220.7" y="88.3" transform="rotate(-90 220.7 88.3)">9</text>
</g>
<g font-size="1.8" fill="#725600">
<text x="34.3" y="60.7">File:</text>
<text x="39.5" y="60.7">Subsheets/LED_Matrix.kicad_sch</text>
<text x="34.3" y="144.6">File:</text>
<text x="39.5" y="144.6">Subsheets/LED_Matrix.kicad_sch</text>
<text x="34.3" y="186.5">File:</text>
<text x="39.5" y="186.5">Subsheets/LED_Matrix.kicad_sch</text>
<text x="91.4" y="196.6">File:</text>
<text x="96.7" y="196.6">Subsheets/Power_Section.kicad_sch</text>
</g>
<g font-size="1.8" fill="#989898">
<text x="238.8" y="125.3">C4</text>
<text x="260.4" y="125.3">C5</text>
<text x="238.8" y="127.9">1uF_16V_0603</text>
<text x="260.4" y="127.9">1nF_16V_0603</text>
<text x="221.8" y="135.1" transform="rotate(-90 221.8 135.1)">VDD</text>
<text x="224.4" y="137.1" transform="rotate(-90 224.4 137.1)">VDDIO</text>
<text x="211.3" y="141.8">SDA/SDI</text>
<text x="211.3" y="139.3">SAO/SD0</text>
<text x="224.4" y="141.8">FSYNC</text>
<text x="227.5" y="139.3">INT</text>
<text x="211.3" y="144.4">SCL/SPC</text>
<text x="211.3" y="146.9">~{CS}</text>
<text x="223.1" y="144.4">REGOUT</text>
<text x="243.7" y="148.2">C8</text>
<text x="221.8" y="150.6" transform="rotate(-90 221.8 150.6)">GND</text>
<text x="223.2" y="154.5">U2</text>
<text x="232.4" y="150.7">1uF_16V_0603</text>
<text x="223.2" y="157.1">ICM-20602</text>
</g>
<g font-size="1.8" fill="#aaa">
<text x="220.7" y="130.9" transform="rotate(-90 220.7 130.9)">16</text>
<text x="223.3" y="130.2" transform="rotate(-90 223.3 130.2)">1</text>
<text x="208.8" y="143.3">2</text>
<text x="208.8" y="140.7">3</text>
<text x="208.8" y="138.2">4</text>
<text x="231.1" y="143.3">14</text>
<text x="231.7" y="138.2">6</text>
<text x="231.7" y="140.7">8</text>
<text x="208.8" y="145.8">5</text>
<text x="220.7" y="153.1" transform="rotate(-90 220.7 153.1)">9</text>
</g>
</svg>
